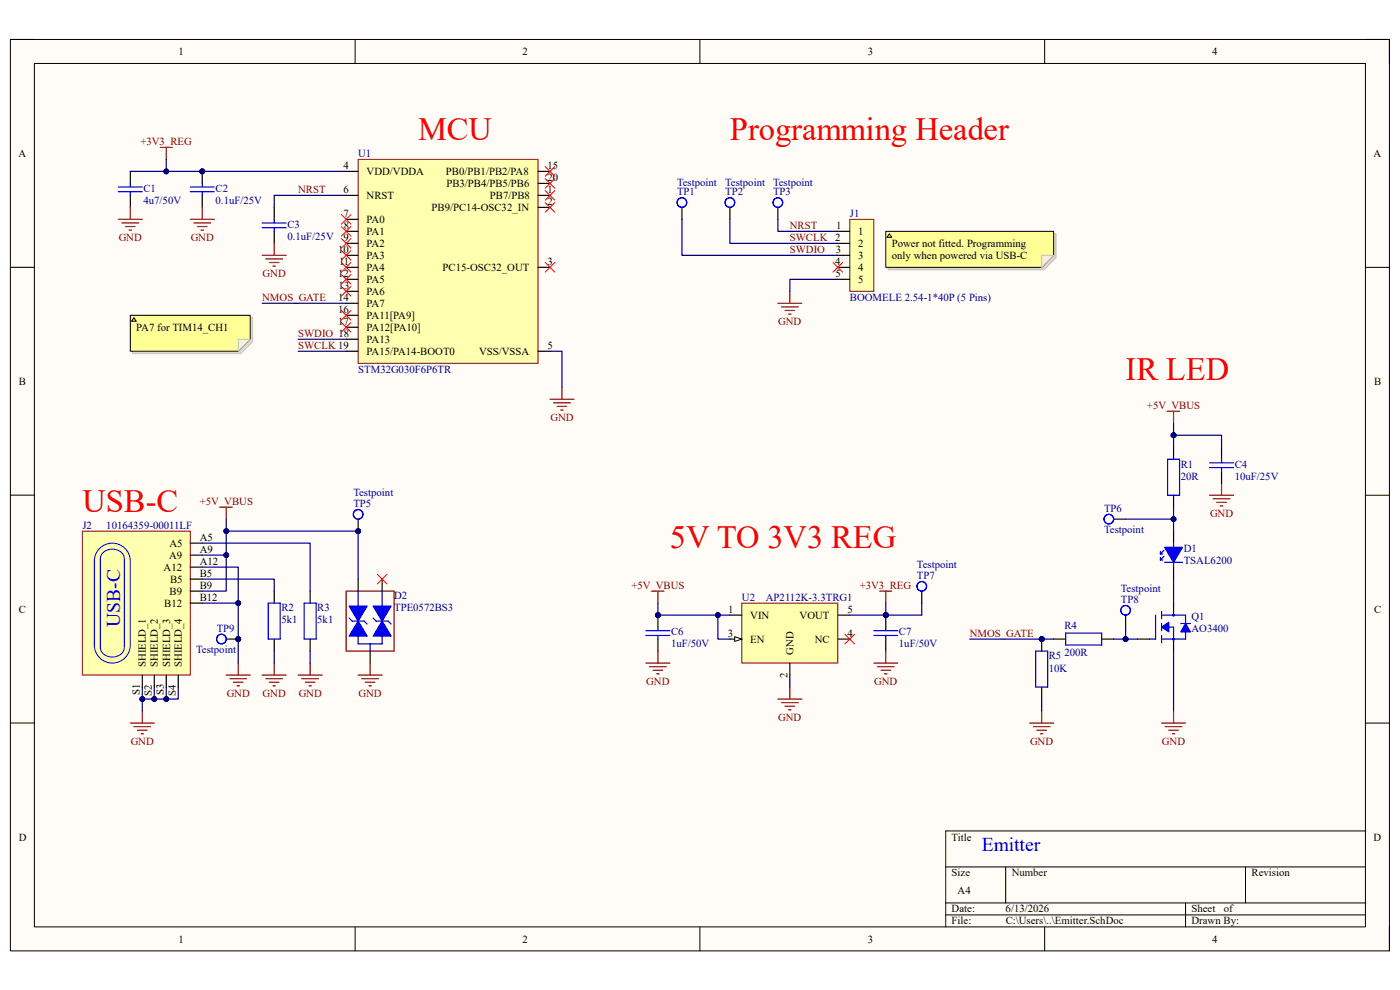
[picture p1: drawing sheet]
<svg xmlns="http://www.w3.org/2000/svg" width="297mm" height="210mm" viewBox="0 0 297 210" stroke-linecap="round" stroke-linejoin="round" font-family="sans-serif">
<path d="M2.2 8.4h292.6v193.3h-292.6z" fill-rule="evenodd" fill="#fffcf8"/>
<path d="M2.2 8.4h292.6v193.3h-292.6z" fill="none" stroke="#000" stroke-width=".21"/>
<path d="M7.3 13.5h282.4v183.1h-282.4z" fill-rule="evenodd" fill="#fffcf8"/>
<g fill="none" stroke="#000" stroke-width=".21">
<path d="M2.2 8.4h5.1M7.3 13.5h282.4v183.1h-282.4zM75.3 8.4v5.1M148.5 8.4v5.1M221.6 8.4v5.1M289.7 8.4h5.1v5.1M2.2 56.7h5.1M289.7 56.7h5.1M2.2 105h5.1M289.7 105.1h5.1M2.2 153.4h5.1M289.7 153.4h5.1"/>
<path d="M289.7 176.3h-89.1v20.3M75.3 196.6v5.1M148.5 196.6v5.1M200.6 183.9h89.1M200.6 191.5h89.1M200.6 194.1h89.1M213.4 183.9v7.6M221.6 196.6v5.1M251.5 191.5v5.1M264.2 183.9v7.6M294.8 196.6v5.1"/>
</g>
<path d="M76 33.8h38.1v43.3h-38.1z" fill-rule="evenodd" fill="#ffffb0"/>
<path d="M76 33.8h38.1v43.3h-38.1z" fill="none" stroke="#800000" stroke-width=".21"/>
<g fill="none" stroke="#000" stroke-width=".25">
<path d="M73.4 36.4h2.6M114.1 36.4h2.6M114.1 38.9h2.6M73.4 41.4h2.6M73.4 56.7h2.6M73.4 46.5h2.6M73.4 49.1h2.6M73.4 51.6h2.6M73.4 54.2h2.6M73.4 59.3h2.6M114.1 41.4h2.6M114.1 44h2.6"/>
<path d="M114.1 56.7h2.6M73.4 74.5h2.6M73.4 61.8h2.6M73.4 64.3h2.6M73.4 66.9h2.6M73.4 69.4h2.6M73.4 72h2.6M114.1 74.5h2.6M241.3 135.6h2.6M249 127.9v2.6M249 135.6v2.5"/>
</g>
<path d="M245.2 130.5v5.1h-1.3M246.4 129.7v1.6M246.4 132.3v1.5M246.4 134.8v1.5M246.4 133h2.6" fill="none" stroke="#00f" stroke-width=".25"/>
<path d="M246.4 133l1.6-1v2z" fill="#00f"/>
<path d="M246.4 133l1.6-1v2zM246.4 130.5h5.1v5.1h-5.1M249 133v2.6" fill="none" stroke="#00f" stroke-width=".25"/>
<path d="M251.5 132.3l1 1.7h-2z" fill="#00f"/>
<g fill="none" stroke="#00f" stroke-width=".25">
<path d="M250.5 132.3h2M251.5 132.3l1 1.7h-2z"/>
<circle cx="249" cy="135.6" r=".15"/>
<circle cx="249" cy="130.5" r=".15"/>
</g>
<path d="M249 112.7v2.5M249 120.3v2.6" fill="none" stroke="#000" stroke-width=".25"/>
<path d="M247.1 116.1h3.8l-1.9 3.2z" fill="#00f"/>
<path d="M246.2 117v.5M246.2 118.3v.5M246.2 117.5h.5M246.2 118.8h.5M246.9 116.7l-.7 .8M246.9 118l-.7 .8M247.1 116.1h3.8l-1.9 3.2zM247.1 119.3h3.8M249 115.2v5.1" fill="none" stroke="#00f" stroke-width=".25"/>
<path d="M34 31.3h2.5M35.3 31.3v2.5M116.7 84.7h5.1M117.4 85.5h3.6M118.2 86.2h2M119 87h.5M119.2 82.1v2.6M246.4 153.4h5.1M247.2 154.1h3.6M248 154.9h2M248.7 155.7h.5M249 150.8v2.6" fill="none" stroke="#800000" stroke-width=".25"/>
<circle cx="42.9" cy="36.4" r=".51" fill="#000080"/>
<circle cx="42.9" cy="36.4" r=".51" fill="none" stroke="#000080" stroke-width=".21"/>
<path d="M42.9 36.4v2.5M42.9 41.4v2.6" fill="none" stroke="#000" stroke-width=".25"/>
<circle cx="42.9" cy="36.4" r=".51" fill="#000080"/>
<circle cx="42.9" cy="36.4" r=".51" fill="none" stroke="#000080" stroke-width=".21"/>
<path d="M25.1 39.7h5.1M27.6 38.9v.8M40.4 39.7h5.1M42.9 38.9v.8M25.1 40.7h5.1M27.6 40.7v.7M40.4 40.7h5.1M42.9 40.7v.7" fill="none" stroke="#00f" stroke-width=".25"/>
<path d="M27.6 36.4v2.5M27.6 41.4v2.6" fill="none" stroke="#000" stroke-width=".25"/>
<path d="M25.1 46.5h5.1M25.9 47.3h3.5M26.6 48.1h2.1M27.4 48.8h.5M27.6 44v2.5M40.4 46.5h5.1M41.1 47.3h3.6M41.9 48.1h2M42.7 48.8h.5M42.9 44v2.5" fill="none" stroke="#800000" stroke-width=".25"/>
<path d="M180.3 46.5h5.1v15.3h-5.1z" fill-rule="evenodd" fill="#ffffb0"/>
<path d="M180.3 46.5h5.1v15.3h-5.1z" fill="none" stroke="#800000" stroke-width=".21"/>
<path d="M58.2 44v2.5M58.2 49.1v2.5M177.7 49.1h2.6M177.7 51.6h2.6M177.7 54.2h2.6M177.7 56.7h2.6M177.7 59.3h2.6" fill="none" stroke="#000" stroke-width=".25"/>
<path d="M55.6 47.3h5.1M55.6 48.3h5.1M58.2 46.5v.8M58.2 48.3v.8" fill="none" stroke="#00f" stroke-width=".25"/>
<path d="M55.6 54.2h5.1M56.4 54.9h3.6M57.2 55.7h2M57.9 56.5h.5M58.2 51.6v2.6M165 64.3h5.1M165.8 65.1h3.5M166.5 65.9h2.1M167.3 66.6h.5M167.6 61.8v2.5" fill="none" stroke="#800000" stroke-width=".25"/>
<circle cx="221" cy="135.6" r=".51" fill="#000080"/>
<circle cx="221" cy="135.6" r=".51" fill="none" stroke="#000080" stroke-width=".21"/>
<path d="M221 135.6v2.5M221 145.8v2.5" fill="none" stroke="#000" stroke-width=".25"/>
<circle cx="221" cy="135.6" r=".51" fill="#000080"/>
<circle cx="221" cy="135.6" r=".51" fill="none" stroke="#000080" stroke-width=".21"/>
<path d="M219.7 138.1h2.6v7.7h-2.6z" fill="none" stroke="#00f" stroke-width=".25"/>
<path d="M218.5 153.4h5M219.2 154.1h3.6M220 154.9h2M220.7 155.7h.5M221 150.8v2.6" fill="none" stroke="#800000" stroke-width=".25"/>
<g fill="none" stroke="#f00" stroke-width=".21">
<path d="M115.7 35.3l2 2.1M115.7 37.9l2 2M117.7 35.3l-2 2.1M117.7 37.9l-2 2M72.4 45.5l2.1 2M72.4 48.1l2.1 2M72.4 50.6l2.1 2M72.4 53.1l2.1 2.1M72.4 55.7l2.1 2M72.4 58.2l2.1 2.1M74.5 45.5l-2.1 2M74.5 48.1l-2.1 2"/>
<path d="M74.5 50.6l-2.1 2M74.5 53.1l-2.1 2.1M74.5 55.7l-2.1 2M74.5 58.2l-2.1 2.1M115.7 40.4l2 2.1M115.7 43l2 2M115.7 55.7l2 2M117.7 40.4l-2 2.1M117.7 43l-2 2M117.7 55.7l-2 2M176.7 55.7l2.1 2M178.8 55.7l-2.1 2"/>
<path d="M72.4 60.8l2.1 2M72.4 65.9l2.1 2M72.4 68.4l2.1 2M74.5 60.8l-2.1 2M74.5 65.9l-2.1 2M74.5 68.4l-2.1 2"/>
</g>
<path d="M17.5 112.7h22.9v30.5h-22.9z" fill-rule="evenodd" fill="#ffffb0"/>
<path d="M17.5 112.7h22.9v30.5h-22.9z" fill="none" stroke="#800000" stroke-width=".21"/>
<g fill="none" stroke="#000" stroke-width=".25">
<path d="M40.4 117.8h2.5M40.4 115.2h2.5M40.4 127.9h2.5M40.4 125.4h2.5M40.4 122.9h2.5M40.4 120.3h2.5M58.2 125.4v2.5M58.2 135.6v2.5M65.8 125.4v2.5M65.8 135.6v2.5M30.2 143.2v2.5M32.7 143.2v2.5"/>
<path d="M35.3 143.2v2.5M37.8 143.2v2.5"/>
</g>
<path d="M21.1 116.3a3.8 3.8 0 0 1 4.2-.8 3.8 3.8 0 0 1 2.3 3.5v17.8a3.8 3.8 0 0 1-3.8 3.9 3.8 3.8 0 0 1-3.8-3.9v-17.8a3.8 3.8 0 0 1 1.1-2.7zM22 117.1a2.81 2.81 0 0 1 4.3 .9l.1 19.4a2.64 2.64 0 0 1-4.4 1.4l-.6-.9-.1-.5v-18.9l.1-.5z" fill="none" stroke="#00f" stroke-width=".21"/>
<g fill="none" stroke="#800000" stroke-width=".25">
<path d="M46.7 107.6h2.6M48 107.6v2.5M27.6 153.4h5.1M28.4 154.1h3.6M29.2 154.9h2M29.9 155.7h.5M30.2 150.8v2.6M48 143.2h5.1M48.8 144h3.5M49.5 144.7h2.1M50.3 145.5h.5M50.5 140.7v2.5"/>
<path d="M55.6 143.2h5.1M56.4 144h3.6M57.2 144.7h2M57.9 145.5h.5M58.2 140.7v2.5M63.3 143.2h5M64 144h3.6M64.8 144.7h2M65.5 145.5h.6M65.8 140.7v2.5"/>
</g>
<path d="M56.9 127.9h2.5v7.7h-2.5zM64.5 127.9h2.6v7.7h-2.6z" fill="none" stroke="#00f" stroke-width=".25"/>
<path d="M157.4 127.9h20.3v12.8h-20.3z" fill-rule="evenodd" fill="#ffffb0"/>
<path d="M157.4 127.9h20.3v12.8h-20.3z" fill="none" stroke="#800000" stroke-width=".21"/>
<path d="M154.8 130.5h2.6M154.8 135.6h2.6M167.6 140.7v2.5" fill="none" stroke="#000" stroke-width=".25"/>
<path d="M155.9 135.1l1.5 .5-1.5 .5z" fill="#f8fcff"/>
<path d="M155.9 135.1l1.5 .5-1.5 .5z" fill="none" stroke="#000" stroke-width=".21"/>
<path d="M177.7 135.6h2.6M177.7 130.5h2.6" fill="none" stroke="#000" stroke-width=".25"/>
<path d="M138.3 125.4h2.6M139.6 125.4v2.5" fill="none" stroke="#800000" stroke-width=".25"/>
<circle cx="139.6" cy="130.5" r=".51" fill="#000080"/>
<circle cx="139.6" cy="130.5" r=".51" fill="none" stroke="#000080" stroke-width=".21"/>
<path d="M139.6 130.5v2.5M139.6 135.6v2.5" fill="none" stroke="#000" stroke-width=".25"/>
<circle cx="139.6" cy="130.5" r=".51" fill="#000080"/>
<circle cx="139.6" cy="130.5" r=".51" fill="none" stroke="#000080" stroke-width=".21"/>
<path d="M137 133.8h5.1M137 134.8h5.1M139.6 133v.8M139.6 134.8v.8" fill="none" stroke="#00f" stroke-width=".25"/>
<path d="M139.6 138.1v2.6M137 140.7h5.1M137.8 141.4h3.6M138.6 142.2h2M139.3 142.9h.5M165 148.3h5.1M165.8 149.1h3.5M166.5 149.8h2.1M167.3 150.6h.5M167.6 145.7v2.6" fill="none" stroke="#800000" stroke-width=".25"/>
<circle cx="187.9" cy="130.5" r=".51" fill="#000080"/>
<circle cx="187.9" cy="130.5" r=".51" fill="none" stroke="#000080" stroke-width=".21"/>
<path d="M187.9 130.5v2.5M187.9 135.6v2.5" fill="none" stroke="#000" stroke-width=".25"/>
<circle cx="187.9" cy="130.5" r=".51" fill="#000080"/>
<circle cx="187.9" cy="130.5" r=".51" fill="none" stroke="#000080" stroke-width=".21"/>
<path d="M247.7 97.4h2.5v7.7h-2.5zM256.6 98.2h5.1M256.6 99.2h5.1M259.2 97.4v.8M259.2 99.2v.8M79.2 131.1l.6 .7h2.5l.7 .6M81.1 125.4v11.2M185.4 133.8h5.1M185.4 134.8h5.1M187.9 133v.8M187.9 134.8v.8" fill="none" stroke="#00f" stroke-width=".25"/>
<g fill="none" stroke="#800000" stroke-width=".25">
<path d="M247.7 87.2h2.5M249 87.2v2.6M256.6 105.1h5.1M257.4 105.8h3.5M258.1 106.6h2.1M258.9 107.3h.5M259.2 102.5v2.6M73.4 125.4h10.2v12.7h-10.2zM186.6 125.4h2.6M187.9 125.4v2.5M187.9 138.1v2.6M185.4 140.7h5.1"/>
<path d="M186.1 141.4h3.6M186.9 142.2h2M187.7 142.9h.5"/>
</g>
<path d="M179.3 134.6l2 2M181.3 134.6l-2 2" fill="none" stroke="#f00" stroke-width=".21"/>
<path d="M249 94.9v2.5M259.2 94.9v2.5M259.2 100v2.5M249 105.1v2.5M76 122.9v2.5M78.5 138.1v2.6M81.1 122.9v2.5" fill="none" stroke="#000" stroke-width=".25"/>
<path d="M79.2 128.6h3.8l-1.9 3.2z" fill="#00f"/>
<path d="M79.2 128.6h3.8l-1.9 3.2z" fill="none" stroke="#00f" stroke-width=".25"/>
<path d="M81.1 131.8l1.9 3.1h-3.8z" fill="#00f"/>
<path d="M74.1 131.1l.6 .7h2.6l.6 .6M76 125.4v11.2M81.1 131.8l1.9 3.1h-3.8z" fill="none" stroke="#00f" stroke-width=".25"/>
<path d="M74.1 128.6h3.8l-1.9 3.2z" fill="#00f"/>
<path d="M74.1 128.6h3.8l-1.9 3.2z" fill="none" stroke="#00f" stroke-width=".25"/>
<path d="M76 131.8l1.9 3.1h-3.8z" fill="#00f"/>
<g fill="none" stroke="#00f" stroke-width=".25">
<path d="M76 131.8l1.9 3.1h-3.8zM76 136.6h5.1M78.5 136.6v1.5M226.1 134.3h7.6v2.5h-7.6z"/>
<circle cx="144.7" cy="43" r="1.02"/>
<circle cx="154.8" cy="43" r="1.02"/>
<circle cx="165" cy="43" r="1.02"/>
<circle cx="235.2" cy="110.1" r="1.02"/>
<circle cx="238.8" cy="129.5" r="1.02"/>
</g>
<path d="M76 143.2h5.1M76.7 144h3.6M77.5 144.7h2M78.3 145.5h.5M78.5 140.7v2.5" fill="none" stroke="#800000" stroke-width=".25"/>
<path d="M80.1 121.8l2 2.1M82.1 121.8l-2 2.1" fill="none" stroke="#f00" stroke-width=".21"/>
<path d="M144.7 44v2.5M154.8 44v2.5M165 44v2.5M236.3 110.1h2.5M223.5 135.6h2.6M233.7 135.6h2.6M238.8 130.5v2.5" fill="none" stroke="#000" stroke-width=".25"/>
<circle cx="76" cy="112.7" r=".51" fill="#000080"/>
<circle cx="76" cy="112.7" r=".51" fill="none" stroke="#000080" stroke-width=".21"/>
<path d="M76 110.1v2.6" fill="none" stroke="#000" stroke-width=".25"/>
<circle cx="76" cy="112.7" r=".51" fill="#000080"/>
<circle cx="76" cy="112.7" r=".51" fill="none" stroke="#000080" stroke-width=".21"/>
<circle cx="76" cy="109.1" r="1.02" fill="none" stroke="#00f" stroke-width=".25"/>
<circle cx="50.5" cy="135.6" r=".51" fill="#000080"/>
<circle cx="50.5" cy="135.6" r=".51" fill="none" stroke="#000080" stroke-width=".21"/>
<path d="M48 135.6h2.5" fill="none" stroke="#000" stroke-width=".25"/>
<circle cx="50.5" cy="135.6" r=".51" fill="#000080"/>
<circle cx="50.5" cy="135.6" r=".51" fill="none" stroke="#000080" stroke-width=".21"/>
<g fill="none" stroke="#00f" stroke-width=".25">
<circle cx="47" cy="135.6" r="1.02"/>
<circle cx="195.5" cy="124.4" r="1.02"/>
<circle cx="195.6" cy="124.4" r="1.02"/>
</g>
<path d="M195.5 125.4v2.5" fill="none" stroke="#000" stroke-width=".25"/>
<path d="M249 107.6v5.1" fill="none" stroke="#000080" stroke-width=".25"/>
<circle cx="249" cy="110.1" r=".51" fill="#000080"/>
<circle cx="249" cy="110.1" r=".51" fill="none" stroke="#000080" stroke-width=".21"/>
<path d="M116.7 74.5h2.5v7.6M249 89.8v2.5M249 122.9v5M249 138.1v12.7" fill="none" stroke="#000080" stroke-width=".25"/>
<circle cx="249" cy="92.3" r=".51" fill="#000080"/>
<circle cx="249" cy="92.3" r=".51" fill="none" stroke="#000080" stroke-width=".21"/>
<path d="M27.6 36.4h45.8" fill="none" stroke="#000080" stroke-width=".25"/>
<circle cx="42.9" cy="36.4" r=".51" fill="#000080"/>
<circle cx="42.9" cy="36.4" r=".51" fill="none" stroke="#000080" stroke-width=".21"/>
<circle cx="35.3" cy="36.4" r=".51" fill="#000080"/>
<circle cx="35.3" cy="36.4" r=".51" fill="none" stroke="#000080" stroke-width=".21"/>
<path d="M35.3 33.8v2.6" fill="none" stroke="#000080" stroke-width=".25"/>
<circle cx="35.3" cy="36.4" r=".51" fill="#000080"/>
<circle cx="35.3" cy="36.4" r=".51" fill="none" stroke="#000080" stroke-width=".21"/>
<path d="M177.7 59.3h-10.1v2.5M63.3 72h10.1M63.3 74.5h10.1M205.7 135.6h15.3M221 148.3v2.5" fill="none" stroke="#000080" stroke-width=".25"/>
<circle cx="221" cy="135.6" r=".51" fill="#000080"/>
<circle cx="221" cy="135.6" r=".51" fill="none" stroke="#000080" stroke-width=".21"/>
<path d="M73.4 41.4h-15.2v2.6M55.6 64.3h17.8M30.2 145.7v5.1" fill="none" stroke="#000080" stroke-width=".25"/>
<circle cx="30.2" cy="148.3" r=".51" fill="#000080"/>
<circle cx="30.2" cy="148.3" r=".51" fill="none" stroke="#000080" stroke-width=".21"/>
<path d="M37.8 145.7v2.6h-7.6" fill="none" stroke="#000080" stroke-width=".25"/>
<circle cx="35.3" cy="148.3" r=".51" fill="#000080"/>
<circle cx="35.3" cy="148.3" r=".51" fill="none" stroke="#000080" stroke-width=".21"/>
<circle cx="32.7" cy="148.3" r=".51" fill="#000080"/>
<circle cx="32.7" cy="148.3" r=".51" fill="none" stroke="#000080" stroke-width=".21"/>
<circle cx="30.2" cy="148.3" r=".51" fill="#000080"/>
<circle cx="30.2" cy="148.3" r=".51" fill="none" stroke="#000080" stroke-width=".21"/>
<path d="M35.3 145.7v2.6" fill="none" stroke="#000080" stroke-width=".25"/>
<circle cx="35.3" cy="148.3" r=".51" fill="#000080"/>
<circle cx="35.3" cy="148.3" r=".51" fill="none" stroke="#000080" stroke-width=".21"/>
<path d="M32.7 145.7v2.6" fill="none" stroke="#000080" stroke-width=".25"/>
<circle cx="32.7" cy="148.3" r=".51" fill="#000080"/>
<circle cx="32.7" cy="148.3" r=".51" fill="none" stroke="#000080" stroke-width=".21"/>
<path d="M42.9 127.9h7.6v12.8" fill="none" stroke="#000080" stroke-width=".25"/>
<circle cx="50.5" cy="127.9" r=".51" fill="#000080"/>
<circle cx="50.5" cy="127.9" r=".51" fill="none" stroke="#000080" stroke-width=".21"/>
<circle cx="50.5" cy="135.6" r=".51" fill="#000080"/>
<circle cx="50.5" cy="135.6" r=".51" fill="none" stroke="#000080" stroke-width=".21"/>
<path d="M42.9 120.3h7.6v7.6" fill="none" stroke="#000080" stroke-width=".25"/>
<circle cx="50.5" cy="127.9" r=".51" fill="#000080"/>
<circle cx="50.5" cy="127.9" r=".51" fill="none" stroke="#000080" stroke-width=".21"/>
<path d="M48 110.1v7.7h-5.1" fill="none" stroke="#000080" stroke-width=".25"/>
<circle cx="48" cy="117.8" r=".51" fill="#000080"/>
<circle cx="48" cy="117.8" r=".51" fill="none" stroke="#000080" stroke-width=".21"/>
<circle cx="48" cy="112.7" r=".51" fill="#000080"/>
<circle cx="48" cy="112.7" r=".51" fill="none" stroke="#000080" stroke-width=".21"/>
<path d="M48 117.8v7.6h-5.1" fill="none" stroke="#000080" stroke-width=".25"/>
<circle cx="48" cy="117.8" r=".51" fill="#000080"/>
<circle cx="48" cy="117.8" r=".51" fill="none" stroke="#000080" stroke-width=".21"/>
<path d="M42.9 115.2h22.9v10.2M42.9 122.9h15.3v2.5M58.2 138.1v2.6M65.8 138.1v2.6M139.6 127.9v2.6h15.2" fill="none" stroke="#000080" stroke-width=".25"/>
<circle cx="152.3" cy="130.5" r=".51" fill="#000080"/>
<circle cx="152.3" cy="130.5" r=".51" fill="none" stroke="#000080" stroke-width=".21"/>
<circle cx="139.6" cy="130.5" r=".51" fill="#000080"/>
<circle cx="139.6" cy="130.5" r=".51" fill="none" stroke="#000080" stroke-width=".21"/>
<path d="M152.3 130.5v5.1h2.5M167.6 143.2v2.5" fill="none" stroke="#000080" stroke-width=".25"/>
<circle cx="152.3" cy="130.5" r=".51" fill="#000080"/>
<circle cx="152.3" cy="130.5" r=".51" fill="none" stroke="#000080" stroke-width=".21"/>
<path d="M180.3 130.5h7.6" fill="none" stroke="#000080" stroke-width=".25"/>
<circle cx="187.9" cy="130.5" r=".51" fill="#000080"/>
<circle cx="187.9" cy="130.5" r=".51" fill="none" stroke="#000080" stroke-width=".21"/>
<path d="M187.9 127.9v2.6" fill="none" stroke="#000080" stroke-width=".25"/>
<circle cx="187.9" cy="130.5" r=".51" fill="#000080"/>
<circle cx="187.9" cy="130.5" r=".51" fill="none" stroke="#000080" stroke-width=".21"/>
<path d="M249 92.3v2.6" fill="none" stroke="#000080" stroke-width=".25"/>
<circle cx="249" cy="92.3" r=".51" fill="#000080"/>
<circle cx="249" cy="92.3" r=".51" fill="none" stroke="#000080" stroke-width=".21"/>
<path d="M249 92.3h10.2v2.6" fill="none" stroke="#000080" stroke-width=".25"/>
<circle cx="249" cy="92.3" r=".51" fill="#000080"/>
<circle cx="249" cy="92.3" r=".51" fill="none" stroke="#000080" stroke-width=".21"/>
<path d="M48 112.7h28v10.2" fill="none" stroke="#000080" stroke-width=".25"/>
<circle cx="48" cy="112.7" r=".51" fill="#000080"/>
<circle cx="48" cy="112.7" r=".51" fill="none" stroke="#000080" stroke-width=".21"/>
<circle cx="76" cy="112.7" r=".51" fill="#000080"/>
<circle cx="76" cy="112.7" r=".51" fill="none" stroke="#000080" stroke-width=".21"/>
<path d="M221 135.6h2.5" fill="none" stroke="#000080" stroke-width=".25"/>
<circle cx="221" cy="135.6" r=".51" fill="#000080"/>
<circle cx="221" cy="135.6" r=".51" fill="none" stroke="#000080" stroke-width=".21"/>
<path d="M236.3 135.6h2.5" fill="none" stroke="#000080" stroke-width=".25"/>
<circle cx="238.8" cy="135.6" r=".51" fill="#000080"/>
<circle cx="238.8" cy="135.6" r=".51" fill="none" stroke="#000080" stroke-width=".21"/>
<path d="M144.7 46.5v7.7h33M154.8 46.5v5.1h22.9M165 46.5v2.6h12.7M238.8 110.1h10.2" fill="none" stroke="#000080" stroke-width=".25"/>
<circle cx="249" cy="110.1" r=".51" fill="#000080"/>
<circle cx="249" cy="110.1" r=".51" fill="none" stroke="#000080" stroke-width=".21"/>
<path d="M238.8 133v2.6" fill="none" stroke="#000080" stroke-width=".25"/>
<circle cx="238.8" cy="135.6" r=".51" fill="#000080"/>
<circle cx="238.8" cy="135.6" r=".51" fill="none" stroke="#000080" stroke-width=".21"/>
<path d="M238.8 135.6h2.5" fill="none" stroke="#000080" stroke-width=".25"/>
<circle cx="238.8" cy="135.6" r=".51" fill="#000080"/>
<circle cx="238.8" cy="135.6" r=".51" fill="none" stroke="#000080" stroke-width=".21"/>
<path d="M195.5 127.9v2.6h-7.6" fill="none" stroke="#000080" stroke-width=".25"/>
<circle cx="187.9" cy="130.5" r=".51" fill="#000080"/>
<circle cx="187.9" cy="130.5" r=".51" fill="none" stroke="#000080" stroke-width=".21"/>
<path d="M28.2 67.4h25.4v5.1l-2.6 2.5h-22.8z" fill-rule="evenodd" fill="#e0ddd7"/>
<path d="M28.2 67.4h25.4v5.1l-2.6 2.5h-22.8z" fill="none" stroke="#bfbdba" stroke-width=".21"/>
<path d="M27.6 66.9h25.5v5.1l-2.6 2.5h-22.9z" fill-rule="evenodd" fill="#ffff96"/>
<path d="M27.6 66.9h25.5v5.1l-2.6 2.5h-22.9z" fill="none" stroke="#000" stroke-width=".21"/>
<path d="M50.5 72h2.6l-2.6 2.5z" fill="#f2f0d8"/>
<path d="M50.5 72h2.6l-2.6 2.5z" fill="none" stroke="#bfbdba" stroke-width=".21"/>
<path d="M28.4 67.4l.5 .8h-1z" fill="#ffcc78"/>
<path d="M28.4 67.4l.5 .8h-1z" fill="none" stroke="#300" stroke-width=".21"/>
<path d="M188.4 49.6h35.6v5.1l-2.5 2.5h-33.1z" fill-rule="evenodd" fill="#e0ddd7"/>
<path d="M188.4 49.6h35.6v5.1l-2.5 2.5h-33.1z" fill="none" stroke="#bfbdba" stroke-width=".21"/>
<path d="M187.9 49.1h35.6v5.1l-2.5 2.5h-33.1z" fill-rule="evenodd" fill="#ffff96"/>
<path d="M187.9 49.1h35.6v5.1l-2.5 2.5h-33.1z" fill="none" stroke="#000" stroke-width=".21"/>
<path d="M221 54.2h2.5l-2.5 2.5z" fill="#f2f0d8"/>
<path d="M221 54.2h2.5l-2.5 2.5z" fill="none" stroke="#bfbdba" stroke-width=".21"/>
<path d="M188.7 49.6l.5 .8h-1z" fill="#ffcc78"/>
<path d="M188.7 49.6l.5 .8h-1z" fill="none" stroke="#300" stroke-width=".21"/>
<g font-size="6.9" fill="#f00">
<text x="88.7" y="29.8">MCU</text>
<text x="154.9" y="29.8">Programming Header</text>
<text x="238.8" y="80.6">IR LED</text>
<text x="17.5" y="108.6">USB-C</text>
<text x="142.1" y="116.2">5V TO 3V3 REG</text>
</g>
<g font-size="4.1" fill="#00f">
<text x="25.5" y="133" transform="rotate(-90 25.5 133)">USB-C</text>
<text x="208.3" y="180.5">Emitter</text>
</g>
<g font-size="2.3">
<text x="37.9" y="11.7">1</text>
<text x="110.9" y="11.7">2</text>
<text x="184.1" y="11.7">3</text>
<text x="257.1" y="11.7">4</text>
<text x="3.9" y="33.3">A</text>
<text x="72.9" y="35.9">4</text>
<text x="116.2" y="35.9">15</text>
<text x="291.4" y="33.3">A</text>
<text x="72.9" y="40.9">6</text>
<text x="77.8" y="37.1">VDD/VDDA</text>
<text x="94.6" y="37.1">PB0/PB1/PB2/PA8</text>
<text x="94.7" y="39.7">PB3/PB4/PB5/PB6</text>
<text x="116.2" y="40.9">1</text>
<text x="116.2" y="38.4">20</text>
<text x="72.9" y="46">7</text>
<text x="77.8" y="42.2">NRST</text>
<text x="77.8" y="47.3">PA0</text>
<text x="91.6" y="44.7">PB9/PC14-OSC32_IN</text>
<text x="103.9" y="42.2">PB7/PB8</text>
<text x="116.2" y="43.5">2</text>
<text x="71.7" y="53.6">10</text>
<text x="72.9" y="51.1">9</text>
<text x="72.9" y="48.6">8</text>
<text x="77.8" y="49.8">PA1</text>
<text x="77.8" y="52.4">PA2</text>
<text x="177.2" y="51.1">2</text>
<text x="177.3" y="53.6">3</text>
<text x="177.4" y="48.6">1</text>
<text x="182.1" y="49.8">1</text>
<text x="182.1" y="52.4">2</text>
<text x="189.2" y="52.4">Power not fitted. Programming</text>
<text x="71.8" y="58.7">12</text>
<text x="71.9" y="56.2">11</text>
<text x="77.8" y="54.9">PA3</text>
<text x="77.8" y="57.4">PA4</text>
<text x="77.8" y="60">PA5</text>
<text x="93.9" y="57.4">PC15-OSC32_OUT</text>
<text x="116.2" y="56.2">3</text>
<text x="177.2" y="56.2">4</text>
<text x="177.2" y="58.7">5</text>
<text x="182.1" y="54.9">3</text>
<text x="182.1" y="57.4">4</text>
<text x="182.1" y="60">5</text>
<text x="189.2" y="54.9">only when powered via USB-C</text>
<text x="71.7" y="63.8">14</text>
<text x="71.8" y="61.3">13</text>
<text x="77.8" y="62.6">PA6</text>
<text x="77.8" y="65.1">PA7</text>
<text x="28.9" y="70.2">PA7 for TIM14_CH1</text>
<text x="71.7" y="66.4">16</text>
<text x="71.8" y="68.9">17</text>
<text x="77.8" y="67.6">PA11[PA9]</text>
<text x="77.8" y="70.2">PA12[PA10]</text>
<text x="77.8" y="72.7">PA13</text>
<text x="77.8" y="75.3">PA15/PA14-BOOT0</text>
<text x="101.6" y="75.3">VSS/VSSA</text>
<text x="116.2" y="74">5</text>
<text x="4" y="81.6">B</text>
<text x="291.5" y="81.6">B</text>
<text x="35.9" y="118.5">A9</text>
<text x="35.9" y="116">A5</text>
<text x="42.4" y="119.8">A12</text>
<text x="42.4" y="117.3">A9</text>
<text x="42.4" y="114.7">A5</text>
<text x="34.7" y="121.1">A12</text>
<text x="36.1" y="123.6">B5</text>
<text x="42.4" y="124.9">B9</text>
<text x="42.4" y="122.3">B5</text>
<text x="4" y="130">C</text>
<text x="34.8" y="128.7">B12</text>
<text x="36" y="126.2">B9</text>
<text x="42.4" y="127.4">B12</text>
<text x="154.5" y="130">1</text>
<text x="159.2" y="131.2">VIN</text>
<text x="169.6" y="131.2">VOUT</text>
<text x="179.8" y="130">5</text>
<text x="291.5" y="130">C</text>
<text x="154.4" y="135">3</text>
<text x="159.2" y="136.3">EN</text>
<text x="172.8" y="136.3">NC</text>
<text x="179.8" y="135">4</text>
<text x="30.9" y="141.4" transform="rotate(-90 30.9 141.4)">SHIELD_1</text>
<text x="33.5" y="141.4" transform="rotate(-90 33.5 141.4)">SHIELD_2</text>
<text x="36.1" y="141.4" transform="rotate(-90 36.1 141.4)">SHIELD_3</text>
<text x="38.6" y="141.4" transform="rotate(-90 38.6 141.4)">SHIELD_4</text>
<text x="167" y="143.8" transform="rotate(-90 167 143.8)">2</text>
<text x="168.3" y="138.9" transform="rotate(-90 168.3 138.9)">GND</text>
<text x="29.7" y="147.4" transform="rotate(-90 29.7 147.4)">S1</text>
<text x="32.2" y="147.6" transform="rotate(-90 32.2 147.6)">S2</text>
<text x="34.8" y="147.5" transform="rotate(-90 34.8 147.5)">S3</text>
<text x="37.3" y="147.6" transform="rotate(-90 37.3 147.6)">S4</text>
<text x="4" y="178.3">D</text>
<text x="201.9" y="178.3">Title</text>
<text x="291.4" y="178.3">D</text>
<text x="201.9" y="185.9">Size</text>
<text x="214.6" y="185.9">Number</text>
<text x="265.5" y="185.9">Revision</text>
<text x="203.2" y="189.7">A4</text>
<text x="201.9" y="193.5">Date:</text>
<text x="201.9" y="196.1">File:</text>
<text x="213.3" y="193.5">6/13/2026</text>
<text x="213.4" y="196.1">C:\Users\..\Emitter.SchDoc</text>
<text x="252.8" y="193.5">Sheet</text>
<text x="252.8" y="196.1">Drawn By:</text>
<text x="259.6" y="193.5">of</text>
<text x="37.9" y="199.9">1</text>
<text x="110.9" y="199.9">2</text>
<text x="184.1" y="199.9">3</text>
<text x="257.1" y="199.9">4</text>
</g>
<g font-size="2.3" fill="#800000">
<text x="29.8" y="30.7">+3V3_REG</text>
<text x="63.2" y="40.9">NRST</text>
<text x="25.2" y="51.1">GND</text>
<text x="40.5" y="51.1">GND</text>
<text x="167.6" y="48.6">NRST</text>
<text x="167.6" y="53.6">SWDIO</text>
<text x="167.6" y="51.1">SWCLK</text>
<text x="55.7" y="58.7">GND</text>
<text x="55.6" y="63.8">NMOS_GATE</text>
<text x="63.2" y="71.5">SWDIO 18</text>
<text x="165.1" y="68.9">GND</text>
<text x="63.2" y="74">SWCLK 19</text>
<text x="116.8" y="89.3">GND</text>
<text x="243.3" y="86.7">+5V_VBUS</text>
<text x="42.4" y="107.1">+5V_VBUS</text>
<text x="256.7" y="109.6">GND</text>
<text x="133.9" y="124.9">+5V_VBUS</text>
<text x="182.4" y="124.9">+3V3_REG</text>
<text x="205.7" y="135">NMOS_GATE</text>
<text x="48.1" y="147.8">GND</text>
<text x="55.7" y="147.8">GND</text>
<text x="63.4" y="147.8">GND</text>
<text x="76.1" y="147.8">GND</text>
<text x="137.1" y="145.2">GND</text>
<text x="185.5" y="145.2">GND</text>
<text x="165.1" y="152.9">GND</text>
<text x="27.7" y="157.9">GND</text>
<text x="218.5" y="157.9">GND</text>
<text x="246.5" y="157.9">GND</text>
</g>
<g font-size="2.3" fill="#000080">
<text x="76" y="33.3">U1</text>
<text x="30.4" y="40.7">C1</text>
<text x="45.7" y="40.7">C2</text>
<text x="143.6" y="41.4">TP1</text>
<text x="143.6" y="39.4">Testpoint</text>
<text x="153.8" y="41.4">TP2</text>
<text x="153.8" y="39.4">Testpoint</text>
<text x="164" y="41.4">TP3</text>
<text x="164" y="39.4">Testpoint</text>
<text x="30.4" y="43.2">4u7/50V</text>
<text x="45.7" y="43.2">0.1uF/25V</text>
<text x="180.3" y="46">J1</text>
<text x="61" y="48.3">C3</text>
<text x="61" y="50.8">0.1uF/25V</text>
<text x="180.3" y="63.8">BOOMELE 2.54-1*40P (5 Pins)</text>
<text x="76" y="79.1">STM32G030F6P6TR</text>
<text x="250.5" y="99.2">R1</text>
<text x="250.5" y="101.7">20R</text>
<text x="262" y="99.2">C4</text>
<text x="262" y="101.7">10uF/25V</text>
<text x="75" y="107.6">TP5</text>
<text x="75" y="105.3">Testpoint</text>
<text x="17.5" y="112.1">J2</text>
<text x="22.6" y="112.1">10164359-00011LF</text>
<text x="234.2" y="108.6">TP6</text>
<text x="234.2" y="113.2">Testpoint</text>
<text x="251.1" y="117">D1</text>
<text x="251.1" y="119.5">TSAL6200</text>
<text x="194.5" y="122.9">TP7</text>
<text x="194.5" y="120.6">Testpoint</text>
<text x="237.8" y="125.6">Testpoint</text>
<text x="59.7" y="129.7">R2</text>
<text x="67.3" y="129.7">R3</text>
<text x="83.6" y="127.2">D2</text>
<text x="83.6" y="129.7">TPE0572BS3</text>
<text x="157.4" y="127.4">U2</text>
<text x="162.5" y="127.4">AP2112K-3.3TRG1</text>
<text x="237.8" y="127.9">TP8</text>
<text x="252.8" y="131.5">Q1</text>
<text x="46" y="134">TP9</text>
<text x="59.7" y="132.2">5k1</text>
<text x="67.3" y="132.2">5k1</text>
<text x="142.4" y="134.8">C6</text>
<text x="142.4" y="137.3">1uF/50V</text>
<text x="190.7" y="134.8">C7</text>
<text x="190.7" y="137.3">1uF/50V</text>
<text x="225.8" y="133.5">R4</text>
<text x="252.8" y="134">AO3400</text>
<text x="41.6" y="138.6">Testpoint</text>
<text x="222.5" y="139.9">R5</text>
<text x="222.5" y="142.5">10K</text>
<text x="225.8" y="139.1">200R</text>
</g>
</svg>
